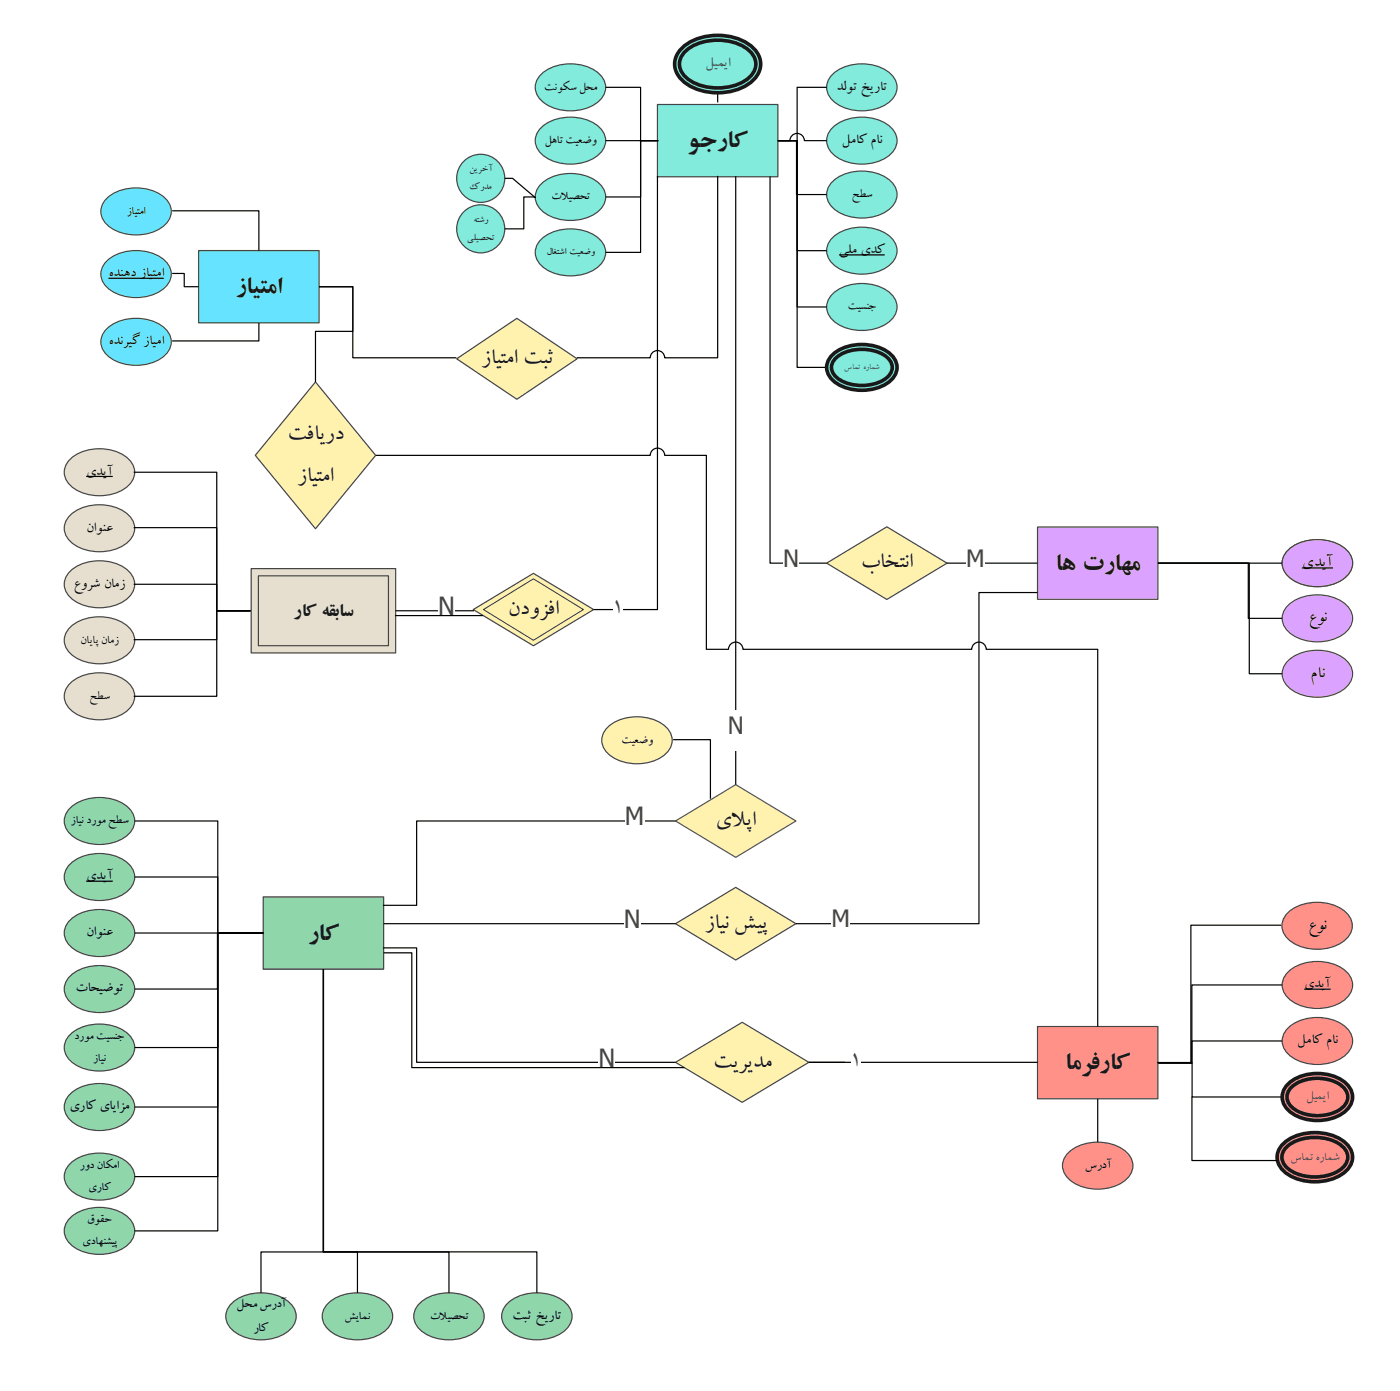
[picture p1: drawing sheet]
<svg xmlns="http://www.w3.org/2000/svg" width="308mm" height="306mm" viewBox="0 0 308 306" stroke-linecap="round" stroke-linejoin="round" font-family="sans-serif">
<path d="M144.5 23h26.4v15.8h-26.4z" fill="#83ebdc"/>
<path d="M144.5 23h26.4v15.8h-26.4z" fill="none" stroke="#454545" stroke-width=".26"/>
<path d="M228 225.5h26.4v15.8h-26.4z" fill="#ff9189"/>
<path d="M228 225.5h26.4v15.8h-26.4z" fill="none" stroke="#454545" stroke-width=".26"/>
<path d="M228 115.7h26.4v15.9h-26.4z" fill="#dca2ff"/>
<path d="M228 115.7h26.4v15.9h-26.4z" fill="none" stroke="#454545" stroke-width=".26"/>
<path d="M57.8 197h26.5v15.9h-26.5z" fill="#90d6ab"/>
<path d="M57.8 197h26.5v15.9h-26.5z" fill="none" stroke="#454545" stroke-width=".26"/>
<path d="M182.9 52.2a10.1 10.1 0 0 1 13 0 3.9 3.9 0 0 1-.7 6.2 10.3 10.3 0 0 1-12.3-.5 3.8 3.8 0 0 1 0-5.7z" fill="#83ebdc"/>
<path d="M182.9 52.2a10.1 10.1 0 0 1 13 0 3.9 3.9 0 0 1-.7 6.2 10.3 10.3 0 0 1-12.3-.5 3.8 3.8 0 0 1 0-5.7z" fill="none" stroke="#454545" stroke-width=".26"/>
<path d="M170.9 30.9h4.3v24.2h6.4M184.3 56h10.1" fill="none" stroke="#000" stroke-width=".26"/>
<path d="M182.9 28.1a10.1 10.1 0 0 1 13 0 3.9 3.9 0 0 1-.7 6.2 10.3 10.3 0 0 1-12.3-.6 3.8 3.8 0 0 1 0-5.6z" fill="#83ebdc"/>
<path d="M182.9 28.1a10.1 10.1 0 0 1 13 0 3.9 3.9 0 0 1-.7 6.2 10.3 10.3 0 0 1-12.3-.6 3.8 3.8 0 0 1 0-5.6z" fill="none" stroke="#454545" stroke-width=".26"/>
<path d="M170.9 30.9h2.7a1.59 1.59 0 0 1 1.6-1.6 1.59 1.59 0 0 1 1.5 1.6h4.9" fill="none" stroke="#000" stroke-width=".26"/>
<path d="M182.9 16.4a10.1 10.1 0 0 1 13 0 3.9 3.9 0 0 1-.7 6.2 10.3 10.3 0 0 1-12.3-.6 3.8 3.8 0 0 1 0-5.6z" fill="#83ebdc"/>
<path d="M182.9 16.4a10.1 10.1 0 0 1 13 0 3.9 3.9 0 0 1-.7 6.2 10.3 10.3 0 0 1-12.3-.6 3.8 3.8 0 0 1 0-5.6z" fill="none" stroke="#454545" stroke-width=".26"/>
<path d="M181.6 19.2h-6.4v11.7h-4.3M157.7 20.4v2.1" fill="none" stroke="#000" stroke-width=".26"/>
<path d="M118.9 16.4a10.1 10.1 0 0 1 12.9 0 3.9 3.9 0 0 1-.6 6.2 10.3 10.3 0 0 1-12.3-.6 3.8 3.8 0 0 1 0-5.6z" fill="#83ebdc"/>
<path d="M118.9 16.4a10.1 10.1 0 0 1 12.9 0 3.9 3.9 0 0 1-.6 6.2 10.3 10.3 0 0 1-12.3-.6 3.8 3.8 0 0 1 0-5.6z" fill="none" stroke="#454545" stroke-width=".26"/>
<path d="M133.1 19.2h7.7v11.7h3.7" fill="none" stroke="#000" stroke-width=".26"/>
<path d="M118.9 28.1a10.1 10.1 0 0 1 12.9 0 3.9 3.9 0 0 1-.6 6.2 10.3 10.3 0 0 1-12.3-.6 3.8 3.8 0 0 1 0-5.6z" fill="#83ebdc"/>
<path d="M118.9 28.1a10.1 10.1 0 0 1 12.9 0 3.9 3.9 0 0 1-.6 6.2 10.3 10.3 0 0 1-12.3-.6 3.8 3.8 0 0 1 0-5.6z" fill="none" stroke="#454545" stroke-width=".26"/>
<path d="M133.1 30.9h11.6" fill="none" stroke="#000" stroke-width=".26"/>
<path d="M118.9 40.5a10.1 10.1 0 0 1 12.9 0 3.9 3.9 0 0 1-.6 6.1 10.3 10.3 0 0 1-12.3-.5 3.8 3.8 0 0 1 0-5.6z" fill="#83ebdc"/>
<path d="M118.9 40.5a10.1 10.1 0 0 1 12.9 0 3.9 3.9 0 0 1-.6 6.1 10.3 10.3 0 0 1-12.3-.5 3.8 3.8 0 0 1 0-5.6z" fill="none" stroke="#454545" stroke-width=".26"/>
<circle cx="105.6" cy="50.3" r="5.3" fill="#83ebdc"/>
<circle cx="105.6" cy="50.3" r="5.3" fill="none" stroke="#454545" stroke-width=".26"/>
<circle cx="105.6" cy="39.2" r="5.3" fill="#83ebdc"/>
<circle cx="105.6" cy="39.2" r="5.3" fill="none" stroke="#454545" stroke-width=".26"/>
<path d="M110.9 39.2h1.7l5 4.2v-.1h-2.5v7h-4.2M144.5 30.9h-3.7v12.4h-7.7" fill="none" stroke="#000" stroke-width=".26"/>
<path d="M118.9 52.6a10.1 10.1 0 0 1 12.9 0 3.9 3.9 0 0 1-.6 6.2 10.3 10.3 0 0 1-12.3-.6 3.8 3.8 0 0 1 0-5.6z" fill="#83ebdc"/>
<path d="M118.9 52.6a10.1 10.1 0 0 1 12.9 0 3.9 3.9 0 0 1-.6 6.2 10.3 10.3 0 0 1-12.3-.6 3.8 3.8 0 0 1 0-5.6z" fill="none" stroke="#454545" stroke-width=".26"/>
<path d="M182.9 64.6a10.1 10.1 0 0 1 13 0 3.9 3.9 0 0 1-.7 6.2 10.3 10.3 0 0 1-12.3-.6 3.8 3.8 0 0 1 0-5.6z" fill="#83ebdc"/>
<path d="M182.9 64.6a10.1 10.1 0 0 1 13 0 3.9 3.9 0 0 1-.7 6.2 10.3 10.3 0 0 1-12.3-.6 3.8 3.8 0 0 1 0-5.6z" fill="none" stroke="#454545" stroke-width=".26"/>
<path d="M144.5 30.9h-3.7v24.5h-7.7M181.6 67.4h-6.4v-36.5h-4.3h4.3v49.8h6.4" fill="none" stroke="#000" stroke-width=".26"/>
<path d="M182.9 39.9a10.1 10.1 0 0 1 13 0 3.9 3.9 0 0 1-.7 6.2 10.3 10.3 0 0 1-12.3-.6 3.8 3.8 0 0 1 0-5.6z" fill="#83ebdc"/>
<path d="M182.9 39.9a10.1 10.1 0 0 1 13 0 3.9 3.9 0 0 1-.7 6.2 10.3 10.3 0 0 1-12.3-.6 3.8 3.8 0 0 1 0-5.6z" fill="none" stroke="#454545" stroke-width=".26"/>
<path d="M15.4 227.3a10.1 10.1 0 0 1 12.9 0 3.9 3.9 0 0 1-.6 6.2 10.3 10.3 0 0 1-12.3-.6 3.8 3.8 0 0 1 0-5.6z" fill="#90d6ab"/>
<path d="M15.4 227.3a10.1 10.1 0 0 1 12.9 0 3.9 3.9 0 0 1-.6 6.2 10.3 10.3 0 0 1-12.3-.6 3.8 3.8 0 0 1 0-5.6z" fill="none" stroke="#454545" stroke-width=".26"/>
<path d="M283 120.9a10.1 10.1 0 0 1 13 0 3.9 3.9 0 0 1-.7 6.2 10.3 10.3 0 0 1-12.3-.6 3.8 3.8 0 0 1 0-5.6z" fill="#dca2ff"/>
<path d="M283 120.9a10.1 10.1 0 0 1 13 0 3.9 3.9 0 0 1-.7 6.2 10.3 10.3 0 0 1-12.3-.6 3.8 3.8 0 0 1 0-5.6z" fill="none" stroke="#454545" stroke-width=".26"/>
<path d="M283 133a10.1 10.1 0 0 1 13 0 3.9 3.9 0 0 1-.7 6.2 10.3 10.3 0 0 1-12.3-.6 3.8 3.8 0 0 1 0-5.6z" fill="#dca2ff"/>
<path d="M283 133a10.1 10.1 0 0 1 13 0 3.9 3.9 0 0 1-.7 6.2 10.3 10.3 0 0 1-12.3-.6 3.8 3.8 0 0 1 0-5.6z" fill="none" stroke="#454545" stroke-width=".26"/>
<path d="M283 120.9a10.1 10.1 0 0 1 13 0 3.9 3.9 0 0 1-.7 6.2 10.3 10.3 0 0 1-12.3-.6 3.8 3.8 0 0 1 0-5.6z" fill="#dca2ff"/>
<path d="M283 120.9a10.1 10.1 0 0 1 13 0 3.9 3.9 0 0 1-.7 6.2 10.3 10.3 0 0 1-12.3-.6 3.8 3.8 0 0 1 0-5.6z" fill="none" stroke="#454545" stroke-width=".26"/>
<path d="M254.4 123.7h19.9v12.1h7.4M254.5 123.7h27.2M286 124.7h6.9" fill="none" stroke="#000" stroke-width=".26"/>
<path d="M283 225.8a10.1 10.1 0 0 1 13 0 3.9 3.9 0 0 1-.7 6.2 10.3 10.3 0 0 1-12.3-.6 3.8 3.8 0 0 1 0-5.6z" fill="#ff9189"/>
<path d="M283 225.8a10.1 10.1 0 0 1 13 0 3.9 3.9 0 0 1-.7 6.2 10.3 10.3 0 0 1-12.3-.6 3.8 3.8 0 0 1 0-5.6z" fill="none" stroke="#454545" stroke-width=".26"/>
<path d="M234.7 253.2a10.1 10.1 0 0 1 13 0 3.9 3.9 0 0 1-.7 6.2 10.3 10.3 0 0 1-12.3-.6 3.8 3.8 0 0 1 0-5.6z" fill="#ff9189"/>
<path d="M234.7 253.2a10.1 10.1 0 0 1 13 0 3.9 3.9 0 0 1-.7 6.2 10.3 10.3 0 0 1-12.3-.6 3.8 3.8 0 0 1 0-5.6z" fill="none" stroke="#454545" stroke-width=".26"/>
<path d="M283 213.5a10.1 10.1 0 0 1 13 0 3.9 3.9 0 0 1-.7 6.2 10.3 10.3 0 0 1-12.3-.6 3.8 3.8 0 0 1 0-5.6z" fill="#ff9189"/>
<path d="M283 213.5a10.1 10.1 0 0 1 13 0 3.9 3.9 0 0 1-.7 6.2 10.3 10.3 0 0 1-12.3-.6 3.8 3.8 0 0 1 0-5.6z" fill="none" stroke="#454545" stroke-width=".26"/>
<path d="M281.7 216.3h-19.8v17.2h-7.4M286.6 217.3h5.8M281.7 228.6h-19.8v4.8h-7.4M241.2 241.3v9.6" fill="none" stroke="#000" stroke-width=".26"/>
<path d="M15.4 113.2a10.1 10.1 0 0 1 12.9 0 3.9 3.9 0 0 1-.6 6.2 10.3 10.3 0 0 1-12.3-.6 3.8 3.8 0 0 1 0-5.6z" fill="#e6dfd0"/>
<path d="M15.4 113.2a10.1 10.1 0 0 1 12.9 0 3.9 3.9 0 0 1-.6 6.2 10.3 10.3 0 0 1-12.3-.6 3.8 3.8 0 0 1 0-5.6z" fill="none" stroke="#454545" stroke-width=".26"/>
<path d="M15.4 125.5a10.1 10.1 0 0 1 12.9 0 3.9 3.9 0 0 1-.6 6.2 10.3 10.3 0 0 1-12.3-.6 3.8 3.8 0 0 1 0-5.6z" fill="#e6dfd0"/>
<path d="M15.4 125.5a10.1 10.1 0 0 1 12.9 0 3.9 3.9 0 0 1-.6 6.2 10.3 10.3 0 0 1-12.3-.6 3.8 3.8 0 0 1 0-5.6z" fill="none" stroke="#454545" stroke-width=".26"/>
<path d="M15.4 137.8a10.1 10.1 0 0 1 12.9 0 3.9 3.9 0 0 1-.6 6.2 10.3 10.3 0 0 1-12.3-.6 3.8 3.8 0 0 1 0-5.6z" fill="#e6dfd0"/>
<path d="M15.4 137.8a10.1 10.1 0 0 1 12.9 0 3.9 3.9 0 0 1-.6 6.2 10.3 10.3 0 0 1-12.3-.6 3.8 3.8 0 0 1 0-5.6z" fill="none" stroke="#454545" stroke-width=".26"/>
<path d="M15.4 100.9a10.1 10.1 0 0 1 12.9 0 3.9 3.9 0 0 1-.6 6.2 10.3 10.3 0 0 1-12.3-.6 3.8 3.8 0 0 1 0-5.6z" fill="#e6dfd0"/>
<path d="M15.4 100.9a10.1 10.1 0 0 1 12.9 0 3.9 3.9 0 0 1-.6 6.2 10.3 10.3 0 0 1-12.3-.6 3.8 3.8 0 0 1 0-5.6z" fill="none" stroke="#454545" stroke-width=".26"/>
<path d="M18.9 104.6h5.9" fill="none" stroke="#000" stroke-width=".26"/>
<path d="M15.4 150.1a10.1 10.1 0 0 1 12.9 0 3.9 3.9 0 0 1-.6 6.2 10.3 10.3 0 0 1-12.3-.6 3.8 3.8 0 0 1 0-5.6z" fill="#e6dfd0"/>
<path d="M15.4 150.1a10.1 10.1 0 0 1 12.9 0 3.9 3.9 0 0 1-.6 6.2 10.3 10.3 0 0 1-12.3-.6 3.8 3.8 0 0 1 0-5.6z" fill="none" stroke="#454545" stroke-width=".26"/>
<path d="M15.4 202.1a10.1 10.1 0 0 1 12.9 0 3.9 3.9 0 0 1-.6 6.2 10.3 10.3 0 0 1-12.3-.6 3.8 3.8 0 0 1 0-5.6z" fill="#90d6ab"/>
<path d="M15.4 202.1a10.1 10.1 0 0 1 12.9 0 3.9 3.9 0 0 1-.6 6.2 10.3 10.3 0 0 1-12.3-.6 3.8 3.8 0 0 1 0-5.6z" fill="none" stroke="#454545" stroke-width=".26"/>
<path d="M15.4 189.8a10.1 10.1 0 0 1 12.9 0 3.9 3.9 0 0 1-.6 6.2 10.3 10.3 0 0 1-12.3-.6 3.8 3.8 0 0 1 0-5.6z" fill="#90d6ab"/>
<path d="M15.4 189.8a10.1 10.1 0 0 1 12.9 0 3.9 3.9 0 0 1-.6 6.2 10.3 10.3 0 0 1-12.3-.6 3.8 3.8 0 0 1 0-5.6z" fill="none" stroke="#454545" stroke-width=".26"/>
<path d="M18.9 193.5h5.9" fill="none" stroke="#000" stroke-width=".26"/>
<path d="M15.4 214.4a10.1 10.1 0 0 1 12.9 0 3.9 3.9 0 0 1-.6 6.2 10.3 10.3 0 0 1-12.3-.6 3.8 3.8 0 0 1 0-5.6z" fill="#90d6ab"/>
<path d="M15.4 214.4a10.1 10.1 0 0 1 12.9 0 3.9 3.9 0 0 1-.6 6.2 10.3 10.3 0 0 1-12.3-.6 3.8 3.8 0 0 1 0-5.6z" fill="none" stroke="#454545" stroke-width=".26"/>
<path d="M29.6 204.9h28.3M57.8 204.9h-10v12.3h-18.2" fill="none" stroke="#000" stroke-width=".26"/>
<path d="M50.9 286.3a10.1 10.1 0 0 1 12.9 0 3.9 3.9 0 0 1-.6 6.2 10.3 10.3 0 0 1-12.3-.6 3.8 3.8 0 0 1 0-5.6z" fill="#90d6ab"/>
<path d="M50.9 286.3a10.1 10.1 0 0 1 12.9 0 3.9 3.9 0 0 1-.6 6.2 10.3 10.3 0 0 1-12.3-.6 3.8 3.8 0 0 1 0-5.6z" fill="none" stroke="#454545" stroke-width=".26"/>
<path d="M71.1 212.9v62.1h-13.8v8.9" fill="none" stroke="#000" stroke-width=".26"/>
<path d="M111.5 286.3a10.1 10.1 0 0 1 13 0 3.9 3.9 0 0 1-.7 6.2 10.3 10.3 0 0 1-12.3-.6 3.8 3.8 0 0 1 0-5.6z" fill="#90d6ab"/>
<path d="M111.5 286.3a10.1 10.1 0 0 1 13 0 3.9 3.9 0 0 1-.7 6.2 10.3 10.3 0 0 1-12.3-.6 3.8 3.8 0 0 1 0-5.6z" fill="none" stroke="#454545" stroke-width=".26"/>
<path d="M15.4 240.3a10.1 10.1 0 0 1 12.9 0 3.9 3.9 0 0 1-.6 6.2 10.3 10.3 0 0 1-12.3-.6 3.8 3.8 0 0 1 0-5.6z" fill="#90d6ab"/>
<path d="M15.4 240.3a10.1 10.1 0 0 1 12.9 0 3.9 3.9 0 0 1-.6 6.2 10.3 10.3 0 0 1-12.3-.6 3.8 3.8 0 0 1 0-5.6z" fill="none" stroke="#454545" stroke-width=".26"/>
<path d="M15.4 267.5a10.1 10.1 0 0 1 12.9 0 3.9 3.9 0 0 1-.6 6.2 10.3 10.3 0 0 1-12.3-.5 3.8 3.8 0 0 1 0-5.7z" fill="#90d6ab"/>
<path d="M15.4 267.5a10.1 10.1 0 0 1 12.9 0 3.9 3.9 0 0 1-.6 6.2 10.3 10.3 0 0 1-12.3-.5 3.8 3.8 0 0 1 0-5.7z" fill="none" stroke="#454545" stroke-width=".26"/>
<path d="M15.4 255.6a10.1 10.1 0 0 1 12.9 0 3.9 3.9 0 0 1-.6 6.2 10.3 10.3 0 0 1-12.3-.6 3.8 3.8 0 0 1 0-5.6z" fill="#90d6ab"/>
<path d="M15.4 255.6a10.1 10.1 0 0 1 12.9 0 3.9 3.9 0 0 1-.6 6.2 10.3 10.3 0 0 1-12.3-.6 3.8 3.8 0 0 1 0-5.6z" fill="none" stroke="#454545" stroke-width=".26"/>
<path d="M15.4 177.5a10.1 10.1 0 0 1 12.9 0 3.9 3.9 0 0 1-.6 6.2 10.3 10.3 0 0 1-12.3-.6 3.8 3.8 0 0 1 0-5.6z" fill="#90d6ab"/>
<path d="M15.4 177.5a10.1 10.1 0 0 1 12.9 0 3.9 3.9 0 0 1-.6 6.2 10.3 10.3 0 0 1-12.3-.6 3.8 3.8 0 0 1 0-5.6z" fill="none" stroke="#454545" stroke-width=".26"/>
<path d="M72 286.3a10.1 10.1 0 0 1 13 0 3.9 3.9 0 0 1-.6 6.2 10.3 10.3 0 0 1-12.4-.6 3.8 3.8 0 0 1 0-5.6z" fill="#90d6ab"/>
<path d="M72 286.3a10.1 10.1 0 0 1 13 0 3.9 3.9 0 0 1-.6 6.2 10.3 10.3 0 0 1-12.4-.6 3.8 3.8 0 0 1 0-5.6z" fill="none" stroke="#454545" stroke-width=".26"/>
<path d="M92.2 286.3a10.1 10.1 0 0 1 12.9 0 3.9 3.9 0 0 1-.6 6.2 10.3 10.3 0 0 1-12.3-.6 3.8 3.8 0 0 1 0-5.6z" fill="#90d6ab"/>
<path d="M92.2 286.3a10.1 10.1 0 0 1 12.9 0 3.9 3.9 0 0 1-.6 6.2 10.3 10.3 0 0 1-12.3-.6 3.8 3.8 0 0 1 0-5.6z" fill="none" stroke="#454545" stroke-width=".26"/>
<path d="M29.6 192.6h18.3v12.3h9.9M29.6 180.3h18.3v24.6h9.9M57.8 204.9h-9.9v38.2h-18.3M57.8 204.9h-9.9v25.2h-18.3M57.8 204.9h-9.9v53.5h-18.3M57.8 204.9h-9.9v65.4h-18.3M71.1 212.9v62.1h7.4v8.9M71.1 212.9v62.1h27.6v8.9M71.1 212.9v62h46.9v9M254.4 233.4h7.5v7.5h19.8" fill="none" stroke="#000" stroke-width=".26"/>
<path d="M148.4 180.3l13.3-8 13.2 8-13.2 8z" fill="#fff2ae"/>
<path d="M148.4 180.3l13.3-8 13.2 8-13.2 8z" fill="none" stroke="#555" stroke-width=".26"/>
<path d="M148.4 233.3l14.7-8.8 14.6 8.8-14.6 8.8z" fill="#fff2ae"/>
<path d="M148.4 233.3l14.7-8.8 14.6 8.8-14.6 8.8z" fill="none" stroke="#454545" stroke-width=".26"/>
<path d="M104 133.9l13.2-8 13.2 8-13.2 7.9z" fill="#fff2ae"/>
<path d="M104 133.9l13.2-8 13.2 8-13.2 7.9z" fill="none" stroke="#454545" stroke-width=".26"/>
<path d="M181.6 123.7l13.3-8 13.2 8-13.2 8z" fill="#fff2ae"/>
<path d="M181.6 123.7l13.3-8 13.2 8-13.2 8z" fill="none" stroke="#454545" stroke-width=".26"/>
<path d="M208.1 123.7h19.8" fill="none" stroke="#000" stroke-width=".26"/>
<path d="M212.3 119.2h4v9h-4z" fill="#fff"/>
<path d="M144.5 38.6v95.3h-14.1" fill="none" stroke="#000" stroke-width=".26"/>
<path d="M134.7 129.4h2.1v9h-2.1z" fill="#fff"/>
<path d="M84.1 208.2h7.4v25.1h56.9" fill="none" stroke="#000" stroke-width=".26"/>
<path d="M131.5 228.7h3.7v9.2h-3.7z" fill="#fff"/>
<path d="M182.9 78a10.3 10.3 0 0 1 13 0 3.7 3.7 0 0 1-.7 6 10.5 10.5 0 0 1-12.3-.6 3.6 3.6 0 0 1 0-5.4z" fill="#83ebdc"/>
<path d="M182.9 78a10.3 10.3 0 0 1 13 0 3.7 3.7 0 0 1-.7 6 10.5 10.5 0 0 1-12.3-.6 3.6 3.6 0 0 1 0-5.4z" fill="none" stroke="#191919" stroke-width=".79" stroke-linecap="butt"/>
<path d="M183.4 78.9a9.3 9.3 0 0 1 9.9-1.4 3.6 3.6 0 0 1 2.7 3.8 6 6 0 0 1-5.5 3.3 8.6 8.6 0 0 1-7.1-2.1 2.6 2.6 0 0 1 0-3.6z" fill="#83ebdc"/>
<path d="M183.4 78.9a9.3 9.3 0 0 1 9.9-1.4 3.6 3.6 0 0 1 2.7 3.8 6 6 0 0 1-5.5 3.3 8.6 8.6 0 0 1-7.1-2.1 2.6 2.6 0 0 1 0-3.6z" fill="none" stroke="#191919" stroke-width=".79" stroke-linecap="butt"/>
<path d="M149.5 10.9a12 12 0 0 1 11.9-2.6 7.4 7.4 0 0 1 5.7 4.9 5.6 5.6 0 0 1-3.6 5.9 12.9 12.9 0 0 1-13.3-1.2 4.7 4.7 0 0 1-.7-7z" fill="#83ebdc"/>
<path d="M149.5 10.9a12 12 0 0 1 11.9-2.6 7.4 7.4 0 0 1 5.7 4.9 5.6 5.6 0 0 1-3.6 5.9 12.9 12.9 0 0 1-13.3-1.2 4.7 4.7 0 0 1-.7-7z" fill="none" stroke="#191919" stroke-width=".79" stroke-linecap="butt"/>
<path d="M150.6 11.2a11.6 11.6 0 0 1 14.1 0 3.8 3.8 0 0 1-.7 6.3 11.8 11.8 0 0 1-13.4-.6 3.7 3.7 0 0 1 0-5.7z" fill="#83ebdc"/>
<path d="M150.6 11.2a11.6 11.6 0 0 1 14.1 0 3.8 3.8 0 0 1-.7 6.3 11.8 11.8 0 0 1-13.4-.6 3.7 3.7 0 0 1 0-5.7z" fill="none" stroke="#191919" stroke-width=".79" stroke-linecap="butt"/>
<path d="M283 238.1a10.1 10.1 0 0 1 13 0 3.9 3.9 0 0 1-.7 6.2 10.3 10.3 0 0 1-12.3-.6 3.8 3.8 0 0 1 0-5.6z" fill="#ff9189"/>
<path d="M283 238.1a10.1 10.1 0 0 1 13 0 3.9 3.9 0 0 1-.7 6.2 10.3 10.3 0 0 1-12.3-.6 3.8 3.8 0 0 1 0-5.6z" fill="none" stroke="#191919" stroke-width=".79" stroke-linecap="butt"/>
<path d="M283.5 239a9.1 9.1 0 0 1 9.9-1.4 3.7 3.7 0 0 1 2.7 4 6 6 0 0 1-5.5 3.4 8.4 8.4 0 0 1-7.1-2.2 2.75 2.75 0 0 1 0-3.8z" fill="#ff9189"/>
<path d="M283.5 239a9.1 9.1 0 0 1 9.9-1.4 3.7 3.7 0 0 1 2.7 4 6 6 0 0 1-5.5 3.4 8.4 8.4 0 0 1-7.1-2.2 2.75 2.75 0 0 1 0-3.8z" fill="none" stroke="#191919" stroke-width=".79" stroke-linecap="butt"/>
<path d="M282 251.2a11.1 11.1 0 0 1 13.9 0 4 4 0 0 1-.7 6.5 11.3 11.3 0 0 1-13.2-.6 3.9 3.9 0 0 1 0-5.9z" fill="#ff9189"/>
<path d="M282 251.2a11.1 11.1 0 0 1 13.9 0 4 4 0 0 1-.7 6.5 11.3 11.3 0 0 1-13.2-.6 3.9 3.9 0 0 1 0-5.9z" fill="none" stroke="#191919" stroke-width=".79" stroke-linecap="butt"/>
<path d="M282.5 252.2a10.1 10.1 0 0 1 10.7-1.5 3.9 3.9 0 0 1 2.9 4.2 6.5 6.5 0 0 1-6 3.5 9.2 9.2 0 0 1-7.6-2.3 2.87 2.87 0 0 1 0-3.9z" fill="#ff9189"/>
<path d="M282.5 252.2a10.1 10.1 0 0 1 10.7-1.5 3.9 3.9 0 0 1 2.9 4.2 6.5 6.5 0 0 1-6 3.5 9.2 9.2 0 0 1-7.6-2.3 2.87 2.87 0 0 1 0-3.9z" fill="none" stroke="#191919" stroke-width=".79" stroke-linecap="butt"/>
<path d="M261.9 240.9v14h18.8" fill="none" stroke="#000" stroke-width=".26"/>
<path d="M55.2 124.9h31.7v18.5h-31.7z" fill="#e6dfd0"/>
<path d="M55.2 124.9h31.7v18.5h-31.7zM56.8 126.5h28.6v15.3h-28.6z" fill="none" stroke="#454545" stroke-width=".26"/>
<path d="M86.9 134.1h17.2" fill="none" stroke="#000" stroke-width=".26"/>
<path d="M96.3 129.5h3.7v9.3h-3.7z" fill="#fff"/>
<path d="M170.9 30.9h4.1v11.8h6.6M29.4 115.9h18.2v18.2h7.4M29.4 103.7h18.2v30.4h7.4M29.4 128.3h18.2v5.8h7.4M55 134.1h-7.4v18.8h-18.2M55 134.1h-7.4v6.4h-18.2M177.7 233.3h50.3" fill="none" stroke="#000" stroke-width=".26"/>
<path d="M106.2 133.9l11-6.8 11 6.8-11 6.7z" fill="none" stroke="#383838" stroke-width=".22"/>
<path d="M187 228.8h2.1v9h-2.1z" fill="#fff"/>
<path d="M148.4 180.3h-56.9v18.5h-7.4" fill="none" stroke="#000" stroke-width=".26"/>
<path d="M137.3 175.7h4.3v9.2h-4.3z" fill="#fff"/>
<path d="M169.2 38.8v84.9h12.4" fill="none" stroke="#000" stroke-width=".26"/>
<path d="M172.1 119.2h3.5v9h-3.5z" fill="#fff"/>
<path d="M148.4 202.9l13.3-8 13.2 8-13.2 8z" fill="#fff2ae"/>
<path d="M148.4 202.9l13.3-8 13.2 8-13.2 8z" fill="none" stroke="#454545" stroke-width=".26"/>
<path d="M228 130.1h-12.9v72.8h-40.2" fill="none" stroke="#000" stroke-width=".26"/>
<path d="M182.7 198.4h4v9h-4z" fill="#fff"/>
<path d="M84.3 202.9h64.1" fill="none" stroke="#000" stroke-width=".26"/>
<path d="M137.1 198.2h3.7v9.3h-3.7z" fill="#fff"/>
<path d="M161.7 38.7v133.6" fill="none" stroke="#000" stroke-width=".26"/>
<path d="M159.9 156h3.5v9h-3.5z" fill="#fff"/>
<path d="M86.8 135.2h19.3M84.3 209.3h6.2v25.2h59.9M177.7 233.3h8" fill="none" stroke="#000" stroke-width=".26"/>
<path d="M133.5 159.8a10.1 10.1 0 0 1 13 0 3.9 3.9 0 0 1-.7 6.2 10.3 10.3 0 0 1-12.3-.6 3.8 3.8 0 0 1 0-5.6z" fill="#fff2ae"/>
<path d="M133.5 159.8a10.1 10.1 0 0 1 13 0 3.9 3.9 0 0 1-.7 6.2 10.3 10.3 0 0 1-12.3-.6 3.8 3.8 0 0 1 0-5.6z" fill="none" stroke="#454545" stroke-width=".26"/>
<path d="M147.9 162.5h8.2v12.9" fill="none" stroke="#000" stroke-width=".26"/>
<path d="M283 145.2a10.1 10.1 0 0 1 13 0 3.9 3.9 0 0 1-.7 6.2 10.3 10.3 0 0 1-12.3-.6 3.8 3.8 0 0 1 0-5.6z" fill="#dca2ff"/>
<path d="M283 145.2a10.1 10.1 0 0 1 13 0 3.9 3.9 0 0 1-.7 6.2 10.3 10.3 0 0 1-12.3-.6 3.8 3.8 0 0 1 0-5.6z" fill="none" stroke="#454545" stroke-width=".26"/>
<path d="M254.4 123.7h20.1v24.3h7.2" fill="none" stroke="#000" stroke-width=".26"/>
<path d="M282.9 200.5a10.1 10.1 0 0 1 13 0 3.9 3.9 0 0 1-.6 6.2 10.3 10.3 0 0 1-12.4-.6 3.8 3.8 0 0 1 0-5.6z" fill="#ff9189"/>
<path d="M282.9 200.5a10.1 10.1 0 0 1 13 0 3.9 3.9 0 0 1-.6 6.2 10.3 10.3 0 0 1-12.4-.6 3.8 3.8 0 0 1 0-5.6z" fill="none" stroke="#454545" stroke-width=".26"/>
<path d="M281.5 203.2h-19.8v30.2h-7.4" fill="none" stroke="#000" stroke-width=".26"/>
<path d="M43.7 55h26.4v15.9h-26.4z" fill="#66e3ff"/>
<path d="M43.7 55h26.4v15.9h-26.4z" fill="none" stroke="#454545" stroke-width=".26"/>
<path d="M23.4 43.6a10.1 10.1 0 0 1 13 0 3.9 3.9 0 0 1-.7 6.2 10.3 10.3 0 0 1-12.3-.6 3.8 3.8 0 0 1 0-5.6z" fill="#66e3ff"/>
<path d="M23.4 43.6a10.1 10.1 0 0 1 13 0 3.9 3.9 0 0 1-.7 6.2 10.3 10.3 0 0 1-12.3-.6 3.8 3.8 0 0 1 0-5.6z" fill="none" stroke="#454545" stroke-width=".26"/>
<path d="M23.4 57.4a10.1 10.1 0 0 1 13 0 3.9 3.9 0 0 1-.7 6.2 10.3 10.3 0 0 1-12.3-.6 3.8 3.8 0 0 1 0-5.6z" fill="#66e3ff"/>
<path d="M23.4 57.4a10.1 10.1 0 0 1 13 0 3.9 3.9 0 0 1-.7 6.2 10.3 10.3 0 0 1-12.3-.6 3.8 3.8 0 0 1 0-5.6z" fill="none" stroke="#454545" stroke-width=".26"/>
<path d="M23.8 61.1h12.2" fill="none" stroke="#000" stroke-width=".26"/>
<path d="M23.4 72.3a10.1 10.1 0 0 1 13 0 3.9 3.9 0 0 1-.7 6.2 10.3 10.3 0 0 1-12.3-.6 3.8 3.8 0 0 1 0-5.6z" fill="#66e3ff"/>
<path d="M23.4 72.3a10.1 10.1 0 0 1 13 0 3.9 3.9 0 0 1-.7 6.2 10.3 10.3 0 0 1-12.3-.6 3.8 3.8 0 0 1 0-5.6z" fill="none" stroke="#454545" stroke-width=".26"/>
<path d="M37.8 46.3h19.1v8.7M37.8 60.1h2.7v2.9h3.2M56.9 70.9v4h-19.1M82.5 100h60.4a1.59 1.59 0 0 1 1.6-1.6 1.59 1.59 0 0 1 1.5 1.6h9.2v42.6h4.9a1.59 1.59 0 0 1 1.6-1.6 1.59 1.59 0 0 1 1.5 1.6h50.3a1.59 1.59 0 0 1 1.6-1.6 1.59 1.59 0 0 1 1.6 1.6h24.5v82.9" fill="none" stroke="#000" stroke-width=".26"/>
<path d="M69.3 83.9l13.2 16.1-13.2 16.1-13.2-16.1z" fill="#fff2ae"/>
<path d="M69.3 83.9l13.2 16.1-13.2 16.1-13.2-16.1z" fill="none" stroke="#454545" stroke-width=".26"/>
<path d="M70.1 63h7.4v9.8h-8.2v11.1" fill="none" stroke="#000" stroke-width=".26"/>
<path d="M100.3 78.8l13.3-8.9 13.2 8.9-13.2 8.9z" fill="#fff2ae"/>
<path d="M100.3 78.8l13.3-8.9 13.2 8.9-13.2 8.9z" fill="none" stroke="#454545" stroke-width=".26"/>
<path d="M157.7 38.6v40h-11.7a1.59 1.59 0 0 0-1.5-1.6 1.59 1.59 0 0 0-1.6 1.6h-16.2M70.1 63h7.4v15.6h22.8" fill="none" stroke="#000" stroke-width=".26"/>
<g font-size="5.6" fill="#191919">
<text x="151.1" y="32.3">وجراک</text>
<text x="51.7" y="64.4">زایتما</text>
<text x="105.6" y="79.7">زایتما تبث</text>
<text x="63.1" y="96.3">تفایرد</text>
<text x="65.2" y="105.6">زایتما</text>
<text x="189" y="124.6">باختنا</text>
<text x="231.9" y="125.1">اه تراهم</text>
<text x="111.5" y="134.8">ندوزفا</text>
<text x="157.2" y="181.2">يلپا</text>
<text x="160.6" y="181.2">ا</text>
<text x="154.8" y="203.8">زاینشیپ</text>
<text x="67.6" y="206.4">راک</text>
<text x="156.6" y="234.2">تیریدم</text>
<text x="234.1" y="234.8">امرفراک</text>
</g>
<g font-size="5.6" fill="#454545">
<text x="96.3" y="135.1">N</text>
<text x="137.3" y="181.2">M</text>
<text x="137.1" y="203.8">N</text>
<text x="131.5" y="234.2">N</text>
</g>
<g font-size="5.3" fill="#454545">
<text x="172.1" y="124.5">N</text>
<text x="212.3" y="124.5">M</text>
<text x="134.7" y="134.7">1</text>
<text x="159.9" y="161.3">N</text>
<text x="182.7" y="203.7">M</text>
<text x="187" y="234.1">1</text>
</g>
<text font-size="4.2" fill="#191919" x="64.5" y="135.2">راک هقباس</text>
<g font-size="4">
<text x="286" y="124.3">يدیآ</text>
<text x="287.5" y="136.5">عون</text>
<text x="287.9" y="148.6">مان</text>
<text x="287.4" y="204">عون</text>
</g>
<text font-size="3.4" fill="#454545" x="154.9" y="14.6">لیمیا</text>
<g font-size="3.4">
<text x="183.8" y="19.7">دلوت خیرات</text>
<text x="184.9" y="31.4">لماک مان</text>
<text x="184.3" y="55.6">یلم يدک</text>
<text x="23.8" y="60.7">هدنهد زایتما</text>
<text x="23.8" y="75.6">هدنریگزایما</text>
<text x="18.9" y="104.2">يدیآ</text>
<text x="18.9" y="116.5">ناونع</text>
<text x="16.2" y="128.9">عورش نامز</text>
<text x="18.9" y="193.1">يدیآ</text>
<text x="18.9" y="205.4">ناونع</text>
<text x="16.6" y="217.8">تاحیضوت</text>
<text x="286.6" y="216.9">يدیآ</text>
<text x="285" y="229.2">لماک مان</text>
<text x="15.2" y="243.7">يراک يایازم</text>
<text x="112.5" y="289.6">تبث خیرات</text>
</g>
<text font-size="3.2" fill="#454545" x="287" y="241.5">لیمیا</text>
<g font-size="3.2">
<text x="238.3" y="256.5">سردآ</text>
<text x="51.9" y="287">لحمسردآ</text>
<text x="55.6" y="292.3">راک</text>
</g>
<g font-size="2.9">
<text x="119.5" y="19.7">تنوکسلحم</text>
<text x="119.7" y="31.4">لهاتتیعضو</text>
<text x="27.8" y="47">زایتما</text>
<text x="121.1" y="43.8">تلیصحت</text>
<text x="123.2" y="43.8">ا</text>
<text x="187.1" y="43.3">حطس</text>
<text x="186.2" y="68">تیسنج</text>
<text x="286.3" y="124.2">تیسنج</text>
<text x="17.6" y="141.2">نایاپنامز</text>
<text x="19.6" y="153.5">حطس</text>
<text x="136.5" y="163.1">تیعضو</text>
<text x="15.5" y="180.8">زاین درومحطس</text>
<text x="16.3" y="228.2">درومتیسنج</text>
<text x="20.4" y="233">زاین</text>
<text x="17.5" y="256.6">رود ناکما</text>
<text x="19.3" y="261.3">يراک</text>
<text x="19.1" y="268.5">قوقح</text>
<text x="18" y="273.3">يداهنشیپ</text>
<text x="75.6" y="289.6">شیامن</text>
<text x="94.4" y="289.6">تلیصحت</text>
<text x="96.5" y="289.6">ا</text>
</g>
<text font-size="2.9" fill="#454545" x="283.5" y="254.7">سامتهرامش</text>
<g font-size="2.4" fill="#191919">
<text x="103.1" y="37.6">نیرخآ</text>
<text x="103.1" y="41.5">كردم</text>
<text x="102.6" y="52.6">یلیصحت</text>
<text x="104" y="48.7">هتشر</text>
</g>
<text font-size="2.4" x="120.1" y="55.8">لاغتشا تیعضو</text>
<text font-size="2.1" fill="#454545" x="185.4" y="81.1">سامت هرامش</text>
</svg>
